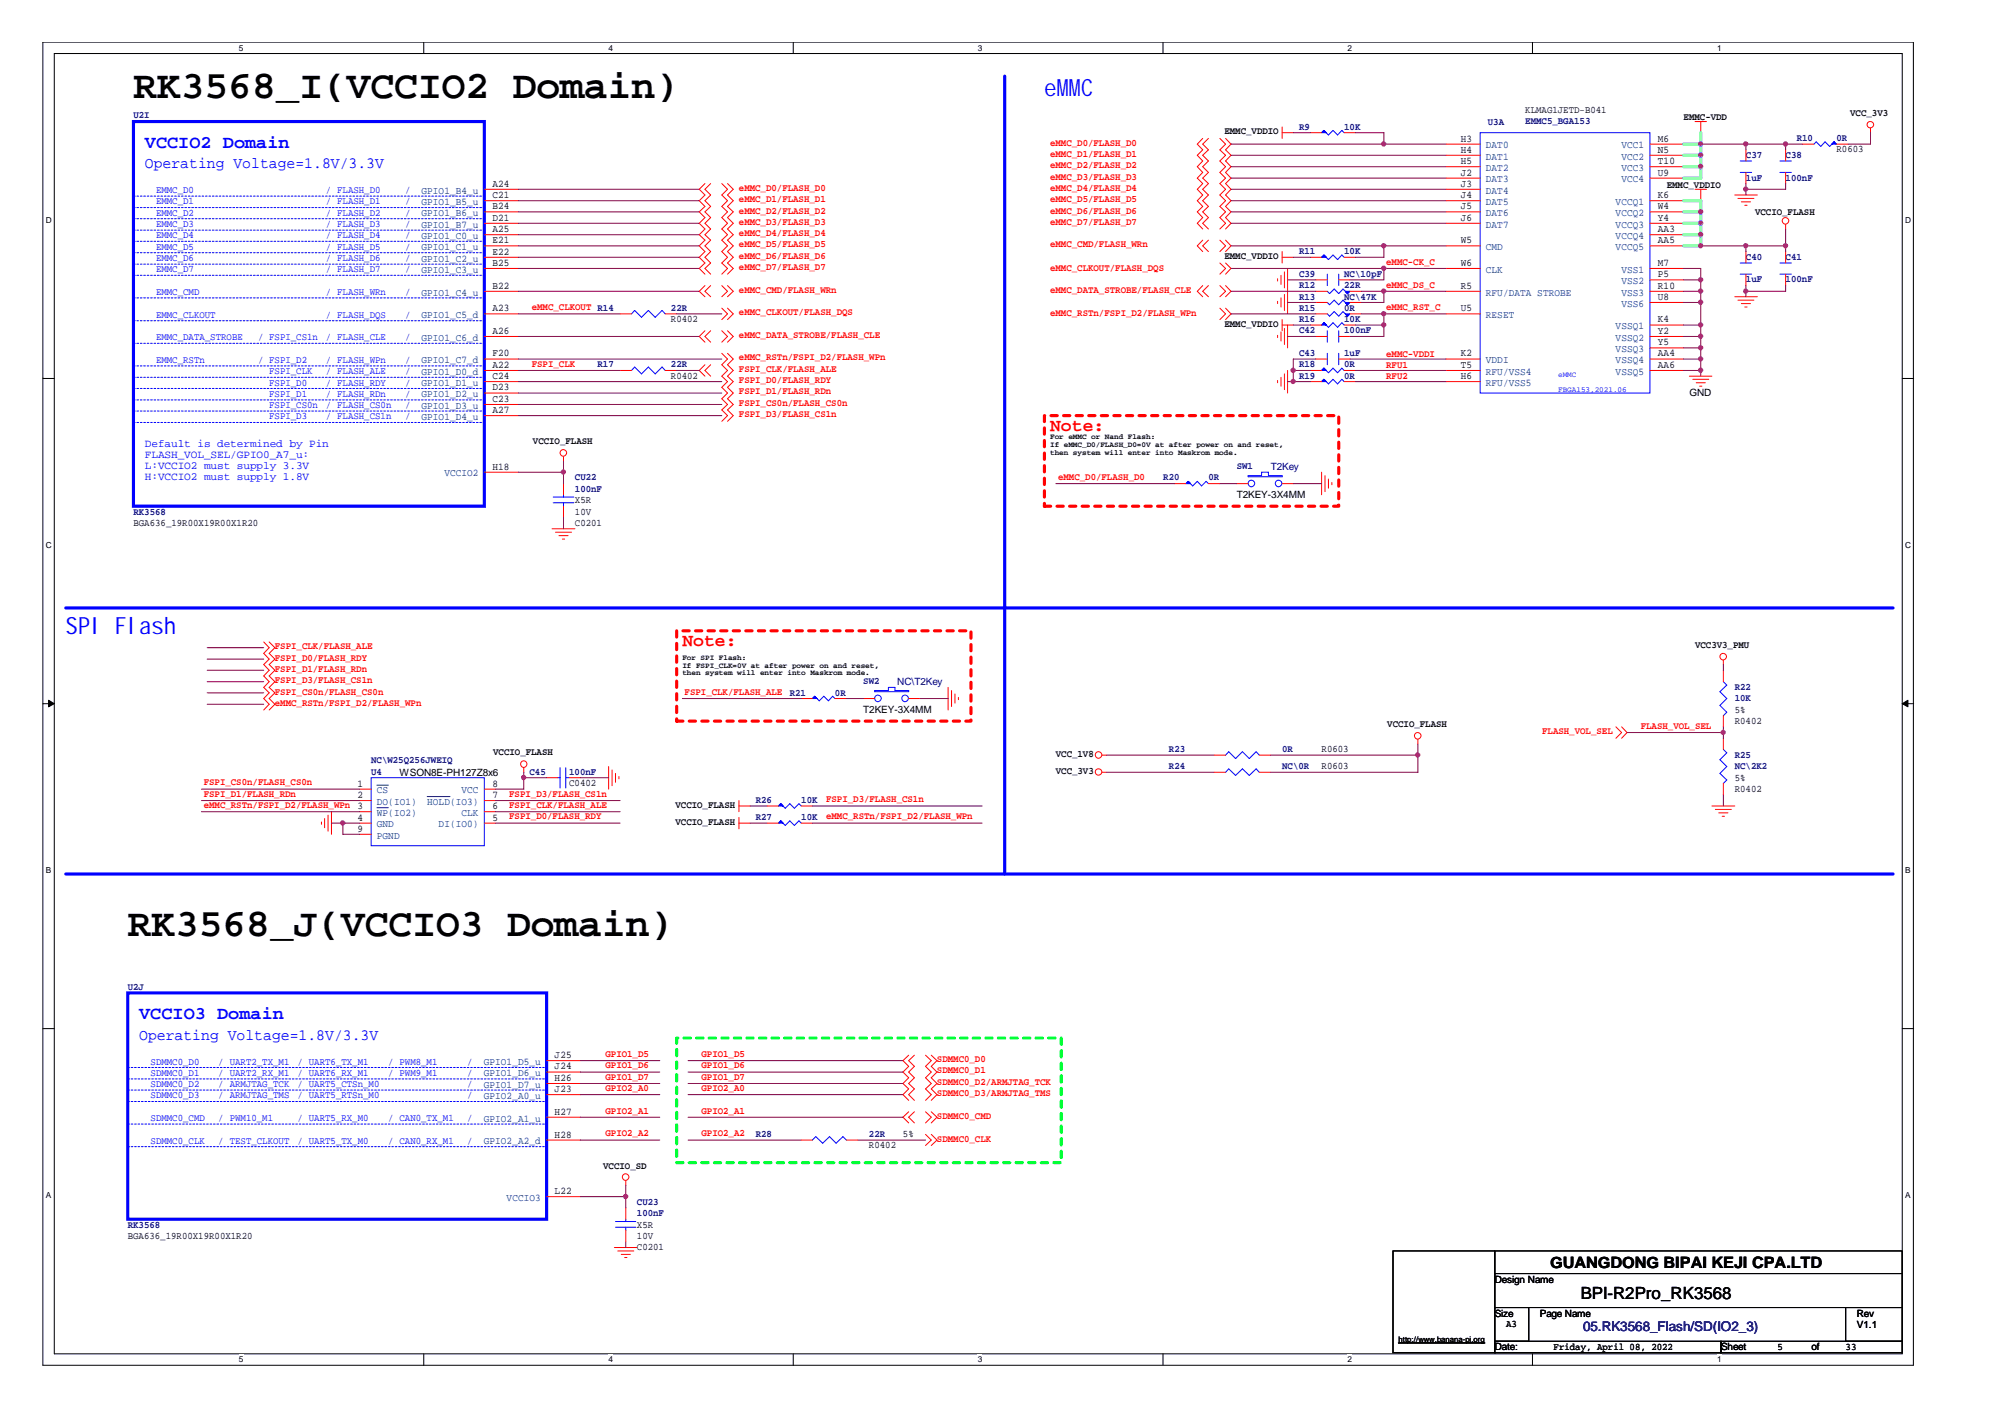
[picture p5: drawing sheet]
<svg xmlns="http://www.w3.org/2000/svg" width="297mm" height="210mm" viewBox="0 0 297 210" stroke-linecap="round" stroke-linejoin="round" font-family="sans-serif">
<path d="M6.3 6.2h277.2v196h-277.2zM8 7.9h273.8v192.6h-273.8z" fill="none" stroke="#000" stroke-width=".15"/>
<g fill="#fff">
<path d="M35.4 6.4h.6v1.4h-.6z"/>
<path d="M35.4 200.7h.6v1.4h-.6z"/>
</g>
<path d="M62.8 6.2v1.7M62.8 200.5v1.7" fill="none" stroke="#000" stroke-width=".15"/>
<g fill="#fff">
<path d="M90.1 6.4h.7v1.4h-.7z"/>
<path d="M90.1 200.7h.7v1.4h-.7z"/>
</g>
<path d="M117.5 6.2v1.7M117.5 200.5v1.7" fill="none" stroke="#000" stroke-width=".15"/>
<g fill="#fff">
<path d="M144.9 6.4h.6v1.4h-.6z"/>
<path d="M144.9 200.7h.6v1.4h-.6z"/>
</g>
<path d="M172.3 6.2v1.7M172.3 200.5v1.7" fill="none" stroke="#000" stroke-width=".15"/>
<g fill="#fff">
<path d="M199.6 6.4h.7v1.4h-.7z"/>
<path d="M199.6 200.7h.7v1.4h-.7z"/>
</g>
<path d="M227 6.2v1.7M227 200.5v1.7" fill="none" stroke="#000" stroke-width=".15"/>
<g fill="#fff">
<path d="M254.4 6.4h.6v1.4h-.6z"/>
<path d="M254.4 200.7h.6v1.4h-.6z"/>
<path d="M6.8 31.9h.8v1.4h-.8z"/>
<path d="M282.2 31.9h.9v1.4h-.9z"/>
<path d="M6.8 80.1h.8v1.4h-.8z"/>
<path d="M282.2 80.1h.9v1.4h-.9z"/>
</g>
<path d="M6.3 56.1h1.7M281.8 56.1h1.7" fill="none" stroke="#000" stroke-width=".15"/>
<g fill="#fff">
<path d="M6.8 128.2h.7v1.4h-.7z"/>
<path d="M282.2 128.2h.8v1.4h-.8z"/>
</g>
<path d="M6.3 104.2h1.7M281.8 104.2h1.7" fill="none" stroke="#000" stroke-width=".15"/>
<g fill="#000" stroke="#000" stroke-width=".15">
<path d="M7.2 103.7l.8 .5-.8 .5z" fill-rule="evenodd"/>
<path d="M281.8 104.2l.9-.5v1z" fill-rule="evenodd"/>
</g>
<g fill="#fff">
<path d="M6.8 176.4h.7v1.4h-.7z"/>
<path d="M282.2 176.4h.8v1.4h-.8z"/>
</g>
<path d="M6.3 152.4h1.7M281.8 152.4h1.7M206.4 185.3h15v15.1h-15zM221.4 185.3h60.4v3.4h-60.4zM221.4 188.7h60.4v5h-60.4zM221.4 193.7h5.1v5h-5.1zM221.4 198.7h33.6v1.7h-33.6zM255 198.7h26.8v1.7h-26.8zM273.4 193.7h8.4v5h-8.4z" fill="none" stroke="#000" stroke-width=".15"/>
<path d="M19.8 18h52v57h-52zM148.8 11.3v118.2M9.7 90.1h270.8M9.7 129.5h270.8M18.9 147.1h62.1v33.5h-62.1z" fill="none" stroke="#00f" stroke-width=".47"/>
<path d="M100.2 153.8h57v18.4h-57z" fill="none" stroke="#0f0" stroke-width=".47" stroke-dasharray=".9 .9"/>
<path d="M154.7 61.6h43.6v13.4h-43.6zM100.2 93.4h43.6v13.4h-43.6z" fill="none" stroke="#f00" stroke-width=".47" stroke-dasharray=".9 .9"/>
<g fill="none" stroke="#f00" stroke-width=".15">
<path d="M189.9 19.7h1.7M189.9 18.8v1.7M194.1 19.7h1.7M199.1 19.7h1.7M251.1 18h1.7M252 18v1.7M277.1 19v.7M71.8 28h5M71.8 38.1h5M71.8 29.7h5M71.8 31.4h5M71.8 33.1h5"/>
<path d="M71.8 34.8h5M71.8 36.4h5M71.8 39.8h5M104.4 27.2l-.8 .8 .8 .9-.8 .8 .8 .9-.8 .8 .8 .8-.8 .9 .8 .8-.8 .9 .8 .8-.8 .8 .8 .9-.8 .8 .8 .9-.8 .8 .8 .8M105.3 27.2l-.9 .8 .9 .9-.9 .8 .9 .9-.9 .8 .9 .8-.9 .9 .9 .8-.9 .9 .9 .8-.9 .8 .9 .9-.9 .8 .9 .9-.9 .8 .9 .8M106.9 27.2l.9 .8-.9 .9 .9 .8-.9 .9 .9 .8-.9 .8 .9 .9-.9 .8 .9 .9-.9 .8 .9 .8-.9 .9 .9 .8-.9 .9 .9 .8-.9 .8M107.8 27.2l.8 .8-.8 .9 .8 .8-.8 .9 .8 .8-.8 .8 .8 .9-.8 .8 .8 .9-.8 .8 .8 .8-.8 .9 .8 .8-.8 .9 .8 .8-.8 .8M178.2 20.5l-.8 .9 .8 .8-.8 .8 .8 .8-.8 .9 .8 .8-.8 .9 .8 .8-.8 .8 .8 .9-.8 .8 .8 .9-.8 .8 .8 .8-.8 .9 .8 .8M178.2 35.6l-.8 .8 .8 .9M179 20.5l-.8 .9 .8 .8-.8 .8 .8 .8-.8 .9 .8 .8-.8 .9 .8 .8-.8 .8 .8 .9-.8 .8 .8 .9-.8 .8 .8 .8-.8 .9 .8 .8M179 35.6l-.8 .8 .8 .9M180.7 20.5l.9 .9-.9 .8 .9 .8-.9 .8 .9 .9-.9 .8 .9 .9-.9 .8 .9 .8-.9 .9 .9 .8-.9 .9 .9 .8-.9 .8 .9 .9-.9 .8"/>
<path d="M180.7 35.6l.9 .8-.9 .9M180.7 39l.9 .8-.9 .8M181.6 20.5l.8 .9-.8 .8 .8 .8-.8 .8 .8 .9-.8 .8 .8 .9-.8 .8 .8 .8-.8 .9 .8 .8-.8 .9 .8 .8-.8 .8 .8 .9-.8 .8M181.6 35.6l.8 .8-.8 .9M181.6 39l.8 .8-.8 .8M189.9 37.3v1.7M189.9 38.1h1.7M190.8 39.8v6.7M194.1 38.1h1.7M199.1 38.1h1.7M214.2 28h5.1M214.2 21.4h5.1"/>
<path d="M214.2 29.7h5.1M214.2 31.4h5.1M214.2 33.1h5.1M214.2 36.4h5.1M214.2 39.8h5.1M214.2 23h5.1M214.2 24.7h5.1M214.2 26.4h5.1M244.4 21.4h5M244.4 29.7h5M244.4 31.4h5M244.4 33.1h5"/>
<path d="M244.4 34.8h5M244.4 36.4h5M244.4 39.8h5M244.4 23h5M244.4 24.7h5M244.4 26.4h5M251.1 28h1.7M252 28v1.7M257 28.9h3.3M257.5 29.4h2.3M258 29.9h1.3M258.5 30.4h.3"/>
<path d="M258.7 22.2v1.6M258.7 25.5v1.7M258.7 37.3v1.7M264.5 22.2v1.6M264.5 25.5v1.7M264.5 33.2v.7M264.5 37.3v1.7M267 21.4h1.7M272.1 21.4h1.7M71.8 56.5h5M71.8 46.5h5M71.8 49.8h5"/>
<path d="M71.8 54.9h5M71.8 43.2h5M71.8 53.2h5M71.8 58.2h5M71.8 59.9h5M91.9 46.5h1.7M91.9 54.9h1.7M98.6 46.5h1.6M98.6 54.9h1.6M104.4 42.3l-.8 .9 .8 .8M104.4 49l-.8 .8 .8 .9M104.4 54l-.8 .9 .8 .8"/>
<path d="M105.3 42.3l-.9 .9 .9 .8M105.3 49l-.9 .8 .9 .9M105.3 54l-.9 .9 .9 .8M106.9 42.3l.9 .9-.9 .8M106.9 45.6l.9 .9-.9 .8M106.9 52.3l.9 .9-.9 .8 .9 .9-.9 .8 .9 .8-.9 .9 .9 .8-.9 .9 .9 .8-.9 .8 .9 .9-.9 .8M106.9 49l.9 .8-.9 .9M107.8 42.3l.8 .9-.8 .8M107.8 45.6l.8 .9-.8 .8M107.8 52.3l.8 .9-.8 .8 .8 .9-.8 .8 .8 .8-.8 .9 .8 .8-.8 .9 .8 .8-.8 .8 .8 .9-.8 .8M107.8 49l.8 .8-.8 .9M178.2 42.3l-.8 .9 .8 .8"/>
<path d="M179 42.3l-.8 .9 .8 .8M180.7 42.3l.9 .9-.9 .8M180.7 45.6l.9 .9-.9 .8M181.6 42.3l.8 .9-.8 .8M181.6 45.6l.8 .9-.8 .8M189.3 41.3v.3M189.3 44.6v.4M189.3 49.7v.3M189.3 56.4v.3M189.8 40.8v1.3M189.8 44.1v1.4M189.8 49.2v1.3"/>
<path d="M189.8 55.9v1.3M189.9 47.3v1.7M189.9 48.1h1.7M190.3 40.3v2.3M190.3 43.6v2.4M190.3 48.7v2.3M190.3 55.4v2.3M190.8 48.1v3.4M190.8 54.9v3.3M194.1 48.1h1.7M194.1 56.5h1.7M194.1 54.9h1.7"/>
<path d="M194.9 44.8h1.7M194.9 46.5h1.7M194.9 41.5h1.7M194.9 49.8h1.7M194.9 43.2h1.7M194.9 53.2h1.7M198.3 41.5h1.7M198.3 49.8h1.7M198.3 53.2h1.7M199.1 48.1h1.7M199.1 56.5h1.7M199.1 54.9h1.7"/>
<path d="M200 44.8h1.7M200 46.5h1.7M200 43.2h1.7M214.2 56.5h5.1M214.2 46.5h5.1M214.2 54.9h5.1M214.2 43.2h5.1M214.2 53.2h5.1M244.4 48.1h5M244.4 44.8h5M244.4 41.5h5M244.4 49.8h5"/>
<path d="M244.4 54.9h5M244.4 43.2h5M244.4 53.2h5M244.4 51.5h5M250.3 55.7h3.3M250.8 56.2h2.4M251.3 56.7h1.3M251.8 57.2h.3M257 44h3.3M257.5 44.5h2.3M258 45h1.3M258.5 45.5h.3"/>
<path d="M258.7 40.6v1.7M264.5 40.6v1.7M71.8 61.6h5M71.8 69.9h5M81.8 78.3h3.4M82.3 78.8h2.4M82.8 79.3h1.4M83.3 79.9h.4M83.5 67.6v.7M83.5 71.6v1.7M83.5 75v1.7M174 71.6h1.7"/>
<path d="M179 71.6h1.7M183.2 71.6h1.7M189.9 71.6h1.7M195.8 69.9v3.4M196.3 70.5v2.3M196.8 71v1.3M197.3 71.5v.3M39.1 95.1l.8 .8-.8 .9 .8 .8-.8 .8 .8 .9-.8 .8 .8 .9-.8 .8 .8 .8-.8 .9 .8 .8-.8 .9M39.9 95.1l.8 .8-.8 .9 .8 .8-.8 .8 .8 .9-.8 .8 .8 .9-.8 .8 .8 .8-.8 .9 .8 .8-.8 .9M255.3 97.8v.6M255.3 99.3v1.7M53.3 116.9h1.7"/>
<path d="M53.3 118.6h1.7M71.8 116.9h1.6M71.8 118.6h1.6M77.6 113.7v.7M81 115.2h1.6M84.3 115.2h1.7M90.2 113.6v3.3M90.7 114.1v2.3M91.2 114.6v1.3M91.7 115v.4M109.5 119.4h1.6M109.5 118.6v1.6"/>
<path d="M113.7 119.4h1.6M118.7 119.4h1.7M118.7 103.5h1.7M123.7 103.5h1.7M127.9 103.5h1.7M134.6 103.5h1.7M140.5 101.8v3.4M141 102.3v2.4M141.5 102.8v1.4M142 103.3v.3M163.3 111.9h.7M163.3 114.4h.7"/>
<path d="M179.9 111.9h1.7M179.9 114.4h1.7M186.6 111.9h1.7M186.6 114.4h1.7M210.1 109.5v.7M239.4 107.7l.8 .8-.8 .9M240.2 107.7l.8 .8-.8 .9M253.6 119.4h3.4M254.1 119.9h2.4M255.3 106v1.7M255.3 109.4v1.6M255.3 116v1.7"/>
<path d="M47.6 121.8v.3M48.1 121.3v1.3M48.6 120.7v2.4M49.1 120.2v3.4M53.3 121.9h1.7M53.3 120.2h1.7M53.3 123.6h1.7M71.8 121.9h1.6M71.8 120.2h1.6M109.5 121.1v1.7M109.5 121.9h1.6M113.7 121.9h1.6"/>
<path d="M118.7 121.9h1.7M254.6 120.4h1.4M255.1 120.9h.4M81 157.1h5M81 158.8h5M134.6 156.3l-.8 .8 .8 .9-.8 .8 .8 .9-.8 .8 .8 .8-.8 .9 .8 .8M135.5 156.3l-.9 .8 .9 .9-.9 .8 .9 .9-.9 .8 .9 .8-.9 .9 .9 .8M137.1 156.3l.9 .8-.9 .9 .9 .8-.9 .9 .9 .8-.9 .8 .9 .9-.9 .8M138 156.3l.8 .8-.8 .9 .8 .8-.8 .9 .8 .8-.8 .8 .8 .9-.8 .8M81 168.9h5M81 160.5h5M81 162.2h5"/>
<path d="M81 165.5h5M81 177.3h5M92.7 174.9v.7M92.7 178.9v1.7M118.7 168.9h1.7M125.4 168.9h1.7M134.6 164.7l-.8 .8 .8 .8M135.5 164.7l-.9 .8 .9 .8M137.1 164.7l.9 .8-.9 .8M137.1 168l.9 .9-.9 .8M138 164.7l.8 .8-.8 .8M138 168l.8 .9-.8 .8"/>
<path d="M91 184.8h3.4M91.5 185.3h2.4M92 185.8h1.4M92.5 186.3h.4M92.7 182.3v1.7"/>
<circle cx="277.1" cy="18.5" r=".48"/>
<circle cx="264.5" cy="32.7" r=".49"/>
<circle cx="83.5" cy="67.1" r=".49"/>
<circle cx="255.3" cy="97.3" r=".49"/>
<circle cx="77.6" cy="113.2" r=".48"/>
<circle cx="162.7" cy="111.8" r=".49"/>
<circle cx="162.8" cy="114.4" r=".48"/>
<circle cx="210" cy="109" r=".49"/>
<circle cx="92.7" cy="174.4" r=".49"/>
</g>
<path d="M207.2 198.9h12.8" fill="none" stroke="#000" stroke-width=".18"/>
<g fill="none" stroke="#00f" stroke-width=".15">
<path d="M195.8 19.7l.3-.4 .7 .7 .7-.7 .7 .7 .6-.7 .3 .4M219.3 19.7h25.1v38.5h-25.1zM195.8 38.1l.3-.3 .7 .7 .7-.7 .7 .7 .6-.7 .3 .3M257.8 25.5h1.7M257.8 23.8h1.7M257.8 39h1.7M263.7 25.5h1.7M263.7 23.8h1.7M263.7 39h1.7M268.7 21.4l.4-.4 .6 .7 .7-.7 .7 .7 .6-.7 .4 .4M93.6 46.5l.4-.5 1 1 1.1-1 1 1 1-1 .5 .5M93.6 54.9l.4-.5 1 1 1.1-1 1 1 1-1 .5 .5"/>
<path d="M195.8 56.5l.3-.3 .7 .7 .7-.7 .7 .7 .6-.7 .3 .3M195.8 48.1l.3-.3 .7 .7 .7-.7 .7 .7 .6-.7 .3 .3M195.8 54.9l.3-.4 .7 .7 .7-.7 .7 .7 .6-.7 .3 .4M196.6 44.8l.4 .3 .7-.6 .6 .6 .7-.6 .6 .6 .4-.3M196.6 40.6v1.7M196.6 49v1.7M196.6 52.3v1.7M196.6 46.5l.4 .3 .7-.6 .6 .6 .7-.6 .6 .6 .4-.3M196.6 43.2l.4 .3 .7-.7 .6 .7 .7-.7 .6 .7 .4-.3M198.3 40.6v1.7M198.3 49v1.7M198.3 52.3v1.7"/>
<path d="M257.8 40.6h1.7M263.7 40.6h1.7M82 74.5h3M82 73.6h3M83.5 73.3v.3M83.5 74.5v.5M175.7 71.6l.3-.3 .7 .7 .7-.7 .6 .7 .7-.7 .3 .3M184.9 70.5h2v-.6h1v.6h2v.1h-5zM55 115.2h16.8v10.1h-16.8zM82.6 115.2h.4M83 113.7v3M83.8 115.2h.5"/>
<path d="M83.8 113.7v3M115.3 119.4l.4-.3 .6 .6 .7-.6 .7 .6 .7-.6 .3 .3M120.4 103.5l.3-.4 .7 .7 .6-.7 .7 .7 .7-.7 .3 .4M129.6 102.3h2v-.5h1v.5h2v.2h-5zM181.6 114.4l.4-.5 1 1 1.1-1 1 1 1-1 .5 .5M181.6 111.9l.4-.5 1 1 1.1-1 1 1 1-1 .5 .5M255.3 111l.5 .5-1 1 1 1.1-1 1 1 .9-.5 .5M255.3 101l.5 .5-1 1 1 1-1 1 1 1-.5 .5M115.3 121.9l.4-.3 .6 .7 .7-.7 .7 .7 .7-.7 .3 .3M120.4 168.9l.5-.5 1 .9 1-.9 1 .9 1-.9 .5 .5M91.2 181.8h3M91.2 180.9h3"/>
<path d="M92.7 180.6v.3M92.7 181.8v.5"/>
<circle cx="185.4" cy="71.6" r=".49"/>
<circle cx="189.4" cy="71.6" r=".49"/>
<circle cx="130.1" cy="103.5" r=".49"/>
<circle cx="134.1" cy="103.5" r=".49"/>
</g>
<g fill="#00f" stroke="#00f" stroke-width=".15">
<path d="M199.3 44.8h.7l-.4 .3z" fill-rule="evenodd"/>
<path d="M195.8 56.5l.3-.3 .4 .3-.4-.3 .4 .3z" fill-rule="evenodd"/>
<path d="M196.1 47.8l.4 .3h-.7l.3-.3 .4 .3z" fill-rule="evenodd"/>
<path d="M176 71.3l.4 .3h-.7l.3-.3 .4 .3z" fill-rule="evenodd"/>
<path d="M271.4 21.4l.3-.4 .4 .4h-.7l.3-.4z" fill-rule="evenodd"/>
<path d="M195.8 19.7l.3-.4 .4 .4-.4-.4 .4 .4z" fill-rule="evenodd"/>
<path d="M115.7 121.6l.3 .3h-.7l.4-.3 .3 .3z" fill-rule="evenodd"/>
<path d="M120.7 103.1l.3 .4h-.6l.3-.4 .3 .4z" fill-rule="evenodd"/>
<path d="M115.7 119.1l.3 .3h-.7l.4-.3 .3 .3z" fill-rule="evenodd"/>
<path d="M195.8 54.9l.3-.4 .4 .4-.4-.4 .4 .4z" fill-rule="evenodd"/>
<path d="M199.3 43.2h.7l-.4 .3z" fill-rule="evenodd"/>
<path d="M199.3 46.5h.7l-.4 .3z" fill-rule="evenodd"/>
<path d="M196.1 37.8l.4 .3h-.7l.3-.3 .4 .3z" fill-rule="evenodd"/>
</g>
<g fill="none" stroke="#00f" stroke-width=".15" stroke-dasharray=".3 .3">
<path d="M19.8 34.1h52M19.8 37.4h52M19.8 30.7h52M19.8 29.1h52M19.8 35.7h52M19.8 39.1h52M19.8 32.4h52M19.8 55.9h52M19.8 59.2h52M19.8 57.5h52M19.8 40.8h52M19.8 47.5h52"/>
<path d="M19.8 54.2h52M19.8 44.1h52M19.8 50.9h52M19.8 60.9h52M19.8 62.6h52M18.9 159.8h62.1M18.9 158.1h62.1M18.9 169.9h62.1M18.9 163.2h62.1M18.9 161.5h62.1M18.9 166.5h62.1"/>
</g>
<path d="M55.8 116.3h1.7M55.8 119.6h1.7M63.3 118h3.4" fill="none" stroke="#004080" stroke-width=".15"/>
<g fill="none" stroke="#800040" stroke-width=".15">
<path d="M191.6 19.7h2.5M200.8 19.7h4.2v1.7M277.1 19.7v1.7h-3.3M76.8 39.8h26.8M76.8 38.1h26.8M76.8 36.4h26.8M76.8 34.8h26.8M76.8 33.1h26.8M76.8 31.4h26.8M76.8 29.7h26.8M76.8 28h26.8M182.4 39.8h31.8"/>
<path d="M182.4 36.4h31.8M182.4 33.1h31.8M182.4 31.4h31.8M182.4 29.7h31.8M182.4 28h31.8M182.4 21.4h31.8M182.4 23h31.8M182.4 24.7h31.8M182.4 26.4h31.8M191.6 38.1h2.5M205 36.4v1.7h-4.2M205 39.8v1.7h-5"/>
<path d="M249.4 39.8h2.6v15.9M252 36.4h12.5M252 21.4h15M258.7 21.4v.8M258.7 27.2v1.7M258.7 36.4v.9M264.5 27.2v.8h-5.8M264.5 21.4v.8M264.5 33.9v3.4M76.8 58.2h30.1M76.8 56.5h30.1M76.8 54.9h15.1"/>
<path d="M76.8 53.2h30.1M76.8 46.5h15.1M76.8 49.8h26.8M76.8 59.9h30.1M76.8 43.2h26.8M100.2 54.9h3.4M100.2 46.5h6.7M182.4 46.5h12.5M182.4 43.2h12.5M190.8 56.5h3.3M190.8 49.8h4.1M190.8 41.5h4.1"/>
<path d="M190.8 44.8h4.1M191.6 54.9h2.5M191.6 48.1h2.5M194.9 53.2h-3.3v3.3M200 53.2h14.2M200.8 56.5h13.4M200.8 54.9h13.4M200.8 48.1h4.2M201.7 46.5h12.5M201.7 43.2h12.5M205 46.5v3.3h-5M205 43.2v1.6h-3.3"/>
<path d="M249.4 54.9h2.6M249.4 53.2h2.6M249.4 49.8h2.6M249.4 43.2h2.6M249.4 41.5h2.6M249.4 44.8h2.6M249.4 48.1h2.6M249.4 51.5h2.6M258.7 42.3v1.7M264.5 42.3v.9h-5.8M76.8 69.9h6.7M76.8 61.6h30.1"/>
<path d="M83.5 68.3v3.3M83.5 76.7v1.6M156.4 71.6h17.6M180.7 71.6h2.5M191.6 71.6h4.2M30.7 95.9h8.4M30.7 97.6h8.4M30.7 99.3h8.4M255.3 98.4v.9M29.8 116.9h23.5M29.8 118.6h23.5M30.7 101h8.4"/>
<path d="M30.7 102.6h8.4M30.7 104.3h8.4M73.4 118.6h18.5M77.6 114.4v2.5h-4.2M77.6 115.2h3.4M86 115.2h4.2M101.1 103.5h17.6M111.1 119.4h2.6M120.4 119.4h25.1M125.4 103.5h2.5M136.3 103.5h4.2M164 111.9h15.9"/>
<path d="M164 114.4h15.9M188.3 111.9h21.8M210.1 110.2v4.2h-21.8M241 108.5h14.3M255.3 107.7v1.7M255.3 117.7v1.7M29.8 120.2h23.5M49.1 121.9h4.2M50.8 121.9v1.7h2.5M73.4 120.2h18.5M73.4 121.9h18.5M111.1 121.9h2.6"/>
<path d="M120.4 121.9h25.1M86 157.1h11.7M86 158.8h11.7M101.9 157.1h31.9M101.9 158.8h31.9M86 177.3h6.7M86 160.5h11.7M86 162.2h11.7M86 168.9h11.7M86 165.5h11.7M92.7 175.6v3.3M101.9 160.5h31.9"/>
<path d="M101.9 162.2h31.9M101.9 168.9h16.8M101.9 165.5h31.9M127.1 168.9h10M92.7 184v.8"/>
</g>
<g fill="#f0f" stroke="#f0f" stroke-width=".15">
<circle cx="83.5" cy="69.9" r=".32"/>
<circle cx="92.7" cy="177.2" r=".32"/>
<circle cx="205" cy="21.3" r=".32"/>
<circle cx="251.9" cy="21.3" r=".32"/>
<circle cx="258.6" cy="21.3" r=".32"/>
<circle cx="264.5" cy="21.3" r=".32"/>
<circle cx="251.9" cy="23" r=".32"/>
<circle cx="251.9" cy="24.7" r=".32"/>
<circle cx="258.6" cy="28" r=".32"/>
<circle cx="251.9" cy="33" r=".32"/>
<circle cx="251.9" cy="31.4" r=".32"/>
<circle cx="251.9" cy="34.7" r=".32"/>
<circle cx="205" cy="36.4" r=".32"/>
<circle cx="251.9" cy="36.4" r=".32"/>
<circle cx="258.6" cy="36.4" r=".32"/>
<circle cx="264.5" cy="36.4" r=".32"/>
<circle cx="205" cy="39.7" r=".32"/>
<circle cx="251.9" cy="41.4" r=".32"/>
<circle cx="205" cy="43.1" r=".32"/>
<circle cx="251.9" cy="43.1" r=".32"/>
<circle cx="258.6" cy="43.1" r=".32"/>
<circle cx="251.9" cy="44.8" r=".32"/>
<circle cx="205" cy="48.1" r=".32"/>
<circle cx="205" cy="46.5" r=".32"/>
<circle cx="251.9" cy="48.1" r=".32"/>
<circle cx="251.9" cy="49.8" r=".32"/>
<circle cx="251.9" cy="51.5" r=".32"/>
<circle cx="251.9" cy="53.2" r=".32"/>
<circle cx="191.6" cy="54.9" r=".32"/>
<circle cx="251.9" cy="54.9" r=".32"/>
<circle cx="191.6" cy="56.5" r=".32"/>
<circle cx="77.6" cy="115.2" r=".32"/>
<circle cx="50.8" cy="121.9" r=".32"/>
<circle cx="255.3" cy="108.5" r=".32"/>
<circle cx="210" cy="111.8" r=".32"/>
</g>
<path d="M252 19.7v6.7h-2.6M249.4 29.7h2.6v6.7h-2.6M249.4 21.4h2.6M249.4 23h2.6M249.4 24.7h2.6M249.4 31.4h2.6M249.4 33.1h2.6M249.4 34.8h2.6" fill="none" stroke="#0ff" stroke-width=".47"/>
<g font-size="5.8">
<text x="19.8" y="14.6">RK3568_I(VCCIO2 Domain)</text>
<text x="18.9" y="138.6">RK3568_J(VCCIO3 Domain)</text>
</g>
<g font-size="3.5" fill="#00f">
<text x="154.7" y="14.3">eMMC</text>
<text x="9.7" y="93.9">SPI Flash</text>
</g>
<g font-size="2.7" fill="#00f">
<text x="21.5" y="21.9">VCCIO2 Domain</text>
<text x="20.6" y="151">VCCIO3 Domain</text>
</g>
<g font-size="2.7" fill="#f00">
<text x="155.6" y="63.8">Note:</text>
<text x="101.1" y="95.7">Note:</text>
</g>
<text font-size="2.5" x="234.2" y="192.4">BPI-R2Pro_RK3568</text>
<g font-size="2.3" fill="#00f">
<text x="21.5" y="24.9">Operating Voltage=1.8V/3.3V</text>
<text x="20.6" y="154">Operating Voltage=1.8V/3.3V</text>
</g>
<text font-size="2.3" x="229.7" y="187.8">GUANGDONG BIPAI KEJI CPA.LTD</text>
<text font-size="2" fill="#000080" x="234.5" y="197.2">05.RK3568_Flash/SD(IO2_3)</text>
<g font-size="1.7" fill="#00f">
<text x="21.5" y="66.2">Default is determined by Pin</text>
<text x="21.5" y="67.9">FLASH_VOL_SEL/GPIO0_A7_u:</text>
<text x="21.5" y="69.5">L:VCCIO2 must supply 3.3V</text>
<text x="21.5" y="71.2">H:VCCIO2 must supply 1.8V</text>
</g>
<g font-size="1.5" fill="#000080">
<text x="19.8" y="17.5">U2I</text>
<text x="192.4" y="19.2">R9</text>
<text x="199.1" y="19.2">10K</text>
<text x="220.4" y="18.6">U3A</text>
<text x="226" y="18.4">EMMC5_BGA153</text>
<text x="258.7" y="23.4">C37</text>
<text x="264.5" y="23.4">C38</text>
<text x="266.2" y="20.9">R10</text>
<text x="272.1" y="20.9">0R</text>
<text x="258.7" y="26.8">1uF</text>
<text x="264.5" y="26.8">100nF</text>
<text x="192.4" y="41">C39</text>
<text x="192.4" y="37.6">R11</text>
<text x="199.1" y="41">NC\10pF</text>
<text x="199.1" y="37.6">10K</text>
<text x="258.7" y="38.5">C40</text>
<text x="258.7" y="41.8">1uF</text>
<text x="264.5" y="38.5">C41</text>
<text x="264.5" y="41.8">100nF</text>
<text x="99.4" y="46">22R</text>
<text x="192.4" y="44.4">R13</text>
<text x="192.4" y="47.7">R16</text>
<text x="192.4" y="42.7">R12</text>
<text x="192.4" y="46">R15</text>
<text x="199.1" y="44.4">NC\47K</text>
<text x="199.1" y="47.7">10K</text>
<text x="199.1" y="42.7">22R</text>
<text x="199.1" y="46">0R</text>
<text x="192.4" y="49.4">C42</text>
<text x="192.4" y="52.8">C43</text>
<text x="199.1" y="49.4">100nF</text>
<text x="199.1" y="52.8">1uF</text>
<text x="88.5" y="54.4">R17</text>
<text x="99.4" y="54.4">22R</text>
<text x="192.4" y="56.1">R19</text>
<text x="192.4" y="54.4">R18</text>
<text x="199.1" y="56.1">0R</text>
<text x="199.1" y="54.4">0R</text>
<text x="85.2" y="71.2">CU22</text>
<text x="172.3" y="71.2">R20</text>
<text x="179" y="71.2">0R</text>
<text x="183.2" y="69.5">SW1</text>
<text x="188.3" y="69.7">T2Key</text>
<text x="19.8" y="76.2">RK3568</text>
<text x="85.2" y="72.9">100nF</text>
<text x="127.9" y="101.4">SW2</text>
<text x="132.9" y="101.5">NC\T2Key</text>
<text x="117" y="103.1">R21</text>
<text x="123.7" y="103.1">0R</text>
<text x="257" y="102.2">R22</text>
<text x="257" y="103.9">10K</text>
<text x="55" y="113.1">NC\W25Q256JWEIQ</text>
<text x="173.2" y="113.9">R24</text>
<text x="173.2" y="111.4">R23</text>
<text x="189.9" y="113.9">NC\0R</text>
<text x="189.9" y="111.4">0R</text>
<text x="257" y="112.2">R25</text>
<text x="257" y="113.9">NC\2K2</text>
<text x="55" y="114.8">U4</text>
<text x="78.4" y="114.8">C45</text>
<text x="84.3" y="114.8">100nF</text>
<text x="112" y="119">R26</text>
<text x="118.7" y="119">10K</text>
<text x="112" y="121.5">R27</text>
<text x="118.7" y="121.5">10K</text>
<text x="18.9" y="146.6">U2J</text>
<text x="112" y="168.4">R28</text>
<text x="128.7" y="168.4">22R</text>
<text x="94.4" y="178.5">CU23</text>
<text x="18.9" y="181.8">RK3568</text>
<text x="94.4" y="180.1">100nF</text>
</g>
<g font-size="1.5">
<text x="226" y="16.7">KLMAG1JETD-B041</text>
<text x="249.4" y="17.7">EMMC-VDD</text>
<text x="274.1" y="17.2">VCC_3V3</text>
<text x="181.4" y="19.9">EMMC_VDDIO</text>
<text x="216.4" y="21">H3</text>
<text x="216.4" y="22.6">H4</text>
<text x="245.6" y="21">M6</text>
<text x="245.6" y="22.6">N5</text>
<text x="272.1" y="22.6">R0603</text>
<text x="72.9" y="27.7">A24</text>
<text x="72.9" y="29.4">C21</text>
<text x="216.4" y="24.3">H5</text>
<text x="216.4" y="26">J2</text>
<text x="216.4" y="27.7">J3</text>
<text x="216.4" y="29.4">J4</text>
<text x="245.6" y="29.4">K6</text>
<text x="245.6" y="24.3">T10</text>
<text x="245.6" y="26">U9</text>
<text x="246.9" y="27.8">EMMC_VDDIO</text>
<text x="72.9" y="31">B24</text>
<text x="72.9" y="32.7">D21</text>
<text x="72.9" y="34.4">A25</text>
<text x="216.4" y="31">J5</text>
<text x="216.4" y="32.7">J6</text>
<text x="245.6" y="31">W4</text>
<text x="245.6" y="32.7">Y4</text>
<text x="245.6" y="34.4">AA3</text>
<text x="260" y="31.8">VCCIO_FLASH</text>
<text x="72.9" y="36">E21</text>
<text x="72.9" y="37.7">E22</text>
<text x="72.9" y="39.4">B25</text>
<text x="181.4" y="38.3">EMMC_VDDIO</text>
<text x="216.4" y="36">W5</text>
<text x="216.4" y="39.4">W6</text>
<text x="245.6" y="39.4">M7</text>
<text x="245.6" y="41.1">P5</text>
<text x="245.6" y="36">AA5</text>
<text x="72.9" y="42.8">B22</text>
<text x="72.9" y="46.1">A23</text>
<text x="99.4" y="47.7">R0402</text>
<text x="216.4" y="42.8">R5</text>
<text x="216.4" y="46.1">U5</text>
<text x="245.6" y="47.8">K4</text>
<text x="245.6" y="42.8">R10</text>
<text x="245.6" y="44.4">U8</text>
<text x="72.9" y="49.5">A26</text>
<text x="72.9" y="52.8">F20</text>
<text x="181.4" y="48.4">EMMC_VDDIO</text>
<text x="216.4" y="52.8">K2</text>
<text x="245.6" y="49.5">Y2</text>
<text x="245.6" y="51.2">Y5</text>
<text x="245.6" y="52.8">AA4</text>
<text x="72.9" y="54.5">A22</text>
<text x="72.9" y="56.1">C24</text>
<text x="72.9" y="57.8">D23</text>
<text x="72.9" y="59.5">C23</text>
<text x="99.4" y="56.1">R0402</text>
<text x="216.4" y="56.1">H6</text>
<text x="216.4" y="54.5">T5</text>
<text x="245.6" y="54.5">AA6</text>
<text x="250.3" y="58.7">GND</text>
<text x="72.9" y="61.2">A27</text>
<text x="79" y="65.8">VCCIO_FLASH</text>
<text x="72.9" y="69.6">H18</text>
<text x="19.8" y="77.9">BGA636_19R00X19R00X1R20</text>
<text x="85.2" y="77.9">C0201</text>
<text x="85.2" y="74.5">X5R</text>
<text x="85.2" y="76.2">10V</text>
<text x="183.2" y="73.8">T2KEY-3X4MM</text>
<text x="251.1" y="96">VCC3V3_PMU</text>
<text x="127.9" y="105.7">T2KEY-3X4MM</text>
<text x="205.5" y="107.7">VCCIO_FLASH</text>
<text x="257" y="107.2">R0402</text>
<text x="257" y="105.6">5%</text>
<text x="73.1" y="111.9">VCCIO_FLASH</text>
<text x="156.4" y="112.1">VCC_1V8</text>
<text x="195.8" y="113.9">R0603</text>
<text x="195.8" y="111.4">R0603</text>
<text x="53" y="116.5">1</text>
<text x="53" y="118.2">2</text>
<text x="59.2" y="114.9">WSON8E-PH127Z8x6</text>
<text x="72.9" y="119.9">6</text>
<text x="72.9" y="118.2">7</text>
<text x="72.9" y="116.5">8</text>
<text x="84.3" y="116.4">C0402</text>
<text x="100.1" y="119.6">VCCIO_FLASH</text>
<text x="156.4" y="114.6">VCC_3V3</text>
<text x="257" y="117.3">R0402</text>
<text x="257" y="115.6">5%</text>
<text x="53" y="121.6">4</text>
<text x="53" y="123.2">9</text>
<text x="72.9" y="121.6">5</text>
<text x="100.1" y="122.1">VCCIO_FLASH</text>
<text x="82.2" y="156.7">J25</text>
<text x="82.2" y="158.4">J24</text>
<text x="82.2" y="160.1">H26</text>
<text x="82.2" y="161.8">J23</text>
<text x="82.2" y="165.1">H27</text>
<text x="82.2" y="168.5">H28</text>
<text x="89.4" y="173.1">VCCIO_SD</text>
<text x="128.7" y="170.1">R0402</text>
<text x="133.8" y="168.4">5%</text>
<text x="82.2" y="176.9">L22</text>
<text x="18.9" y="183.5">BGA636_19R00X19R00X1R20</text>
<text x="94.4" y="185.2">C0201</text>
<text x="94.4" y="181.8">X5R</text>
<text x="94.4" y="183.5">10V</text>
<text x="221.4" y="190">Design Name</text>
<text x="221.4" y="195">Size</text>
<text x="223.1" y="196.6">A3</text>
<text x="228.1" y="195">Page Name</text>
<text x="275.1" y="195">Rev</text>
<text x="275.1" y="196.7">V1.1</text>
<text x="221.4" y="200">Date:</text>
<text x="230.2" y="199.9">Friday, April 08, 2022</text>
<text x="255" y="200">Sheet</text>
<text x="263.4" y="199.9">5</text>
<text x="268.4" y="200">of</text>
<text x="273.4" y="199.9">33</text>
</g>
<g font-size="1.5" fill="#f00">
<text x="155.6" y="21.6">eMMC_D0/FLASH_D0</text>
<text x="155.6" y="23.3">eMMC_D1/FLASH_D1</text>
<text x="109.5" y="28.3">eMMC_D0/FLASH_D0</text>
<text x="109.5" y="29.9">eMMC_D1/FLASH_D1</text>
<text x="155.6" y="24.9">eMMC_D2/FLASH_D2</text>
<text x="155.6" y="26.6">eMMC_D3/FLASH_D3</text>
<text x="155.6" y="28.3">eMMC_D4/FLASH_D4</text>
<text x="155.6" y="29.9">eMMC_D5/FLASH_D5</text>
<text x="109.5" y="31.6">eMMC_D2/FLASH_D2</text>
<text x="109.5" y="33.3">eMMC_D3/FLASH_D3</text>
<text x="109.5" y="35">eMMC_D4/FLASH_D4</text>
<text x="155.6" y="31.6">eMMC_D6/FLASH_D6</text>
<text x="155.6" y="33.3">eMMC_D7/FLASH_D7</text>
<text x="109.5" y="36.6">eMMC_D5/FLASH_D5</text>
<text x="109.5" y="38.3">eMMC_D6/FLASH_D6</text>
<text x="109.5" y="40">eMMC_D7/FLASH_D7</text>
<text x="155.6" y="36.6">eMMC_CMD/FLASH_WRn</text>
<text x="155.6" y="40.2">eMMC_CLKOUT/FLASH_DQS</text>
<text x="205.4" y="39.2">eMMC-CK_C</text>
<text x="78.8" y="45.9">eMMC_CLKOUT R14</text>
<text x="109.5" y="43.4">eMMC_CMD/FLASH_WRn</text>
<text x="109.5" y="46.7">eMMC_CLKOUT/FLASH_DQS</text>
<text x="155.6" y="43.4">eMMC_DATA_STROBE/FLASH_CLE</text>
<text x="155.6" y="46.9">eMMC_RSTn/FSPI_D2/FLASH_WPn</text>
<text x="205.4" y="42.6">eMMC_DS_C</text>
<text x="205.4" y="45.9">eMMC_RST_C</text>
<text x="109.5" y="53.4">eMMC_RSTn/FSPI_D2/FLASH_WPn</text>
<text x="109.5" y="50.1">eMMC_DATA_STROBE/FLASH_CLE</text>
<text x="205.4" y="52.8">eMMC-VDDI</text>
<text x="78.8" y="54.3">FSPI_CLK</text>
<text x="109.5" y="58.4">FSPI_D1/FLASH_RDn</text>
<text x="109.5" y="56.8">FSPI_D0/FLASH_RDY</text>
<text x="109.5" y="55.1">FSPI_CLK/FLASH_ALE</text>
<text x="205.4" y="54.5">RFU1</text>
<text x="205.4" y="56.2">RFU2</text>
<text x="109.5" y="61.8">FSPI_D3/FLASH_CS1n</text>
<text x="109.5" y="60.1">FSPI_CS0n/FLASH_CS0n</text>
<text x="156.8" y="71.1">eMMC_D0/FLASH_D0</text>
<text x="40.7" y="96.2">FSPI_CLK/FLASH_ALE</text>
<text x="40.7" y="97.8">FSPI_D0/FLASH_RDY</text>
<text x="40.7" y="99.5">FSPI_D1/FLASH_RDn</text>
<text x="40.7" y="101.2">FSPI_D3/FLASH_CS1n</text>
<text x="40.7" y="102.9">FSPI_CS0n/FLASH_CS0n</text>
<text x="40.7" y="104.5">eMMC_RSTn/FSPI_D2/FLASH_WPn</text>
<text x="101.4" y="102.9">FSPI_CLK/FLASH_ALE</text>
<text x="243.1" y="108">FLASH_VOL_SEL</text>
<text x="228.5" y="108.7">FLASH_VOL_SEL</text>
<text x="30.2" y="116.3">FSPI_CS0n/FLASH_CS0n</text>
<text x="30.2" y="118">FSPI_D1/FLASH_RDn</text>
<text x="30.2" y="119.7">eMMC_RSTn/FSPI_D2/FLASH_WPn 3</text>
<text x="75.4" y="118">FSPI_D3/FLASH_CS1n</text>
<text x="75.4" y="119.7">FSPI_CLK/FLASH_ALE</text>
<text x="122.4" y="118.8">FSPI_D3/FLASH_CS1n</text>
<text x="75.4" y="121.4">FSPI_D0/FLASH_RDY</text>
<text x="122.4" y="121.4">eMMC_RSTn/FSPI_D2/FLASH_WPn</text>
<text x="89.7" y="156.6">GPIO1_D5</text>
<text x="89.7" y="158.3">GPIO1_D6</text>
<text x="89.7" y="159.9">GPIO1_D7</text>
<text x="89.7" y="161.6">GPIO2_A0</text>
<text x="103.9" y="156.6">GPIO1_D5</text>
<text x="103.9" y="158.3">GPIO1_D6</text>
<text x="103.9" y="159.9">GPIO1_D7</text>
<text x="103.9" y="161.6">GPIO2_A0</text>
<text x="138.8" y="157.4">SDMMC0_D0</text>
<text x="138.8" y="159">SDMMC0_D1</text>
<text x="138.8" y="160.7">SDMMC0_D2/ARMJTAG_TCK</text>
<text x="89.7" y="164.9">GPIO2_A1</text>
<text x="103.9" y="164.9">GPIO2_A1</text>
<text x="138.8" y="165.7">SDMMC0_CMD</text>
<text x="138.8" y="162.4">SDMMC0_D3/ARMJTAG_TMS</text>
<text x="89.7" y="168.3">GPIO2_A2</text>
<text x="103.9" y="168.3">GPIO2_A2</text>
<text x="138.8" y="169.1">SDMMC0_CLK</text>
</g>
<g font-size="1.5" fill="#004080">
<text x="220.1" y="22">DAT0</text>
<text x="220.1" y="23.6">DAT1</text>
<text x="240.2" y="22">VCC1</text>
<text x="240.2" y="23.6">VCC2</text>
<text x="62.4" y="28.7">GPIO1_B4_u</text>
<text x="220.1" y="25.3">DAT2</text>
<text x="220.1" y="27">DAT3</text>
<text x="220.1" y="28.7">DAT4</text>
<text x="240.2" y="25.3">VCC3</text>
<text x="240.2" y="27">VCC4</text>
<text x="62.4" y="30.4">GPIO1_B5_u</text>
<text x="62.4" y="32">GPIO1_B6_u</text>
<text x="62.4" y="33.7">GPIO1_B7_u</text>
<text x="62.4" y="35.4">GPIO1_C0_u</text>
<text x="220.1" y="30.4">DAT5</text>
<text x="220.1" y="32">DAT6</text>
<text x="220.1" y="33.7">DAT7</text>
<text x="239.4" y="30.4">VCCQ1</text>
<text x="239.4" y="32">VCCQ2</text>
<text x="239.4" y="33.7">VCCQ3</text>
<text x="239.4" y="35.4">VCCQ4</text>
<text x="62.4" y="37.1">GPIO1_C1_u</text>
<text x="62.4" y="38.7">GPIO1_C2_u</text>
<text x="62.4" y="40.4">GPIO1_C3_u</text>
<text x="220.1" y="37.1">CMD</text>
<text x="220.1" y="40.4">CLK</text>
<text x="239.4" y="37.1">VCCQ5</text>
<text x="240.2" y="40.4">VSS1</text>
<text x="62.4" y="43.8">GPIO1_C4_u</text>
<text x="62.4" y="47.1">GPIO1_C5_d</text>
<text x="220.1" y="43.8">RFU/DATA STROBE</text>
<text x="220.1" y="47.1">RESET</text>
<text x="240.2" y="42.1">VSS2</text>
<text x="240.2" y="43.8">VSS3</text>
<text x="240.2" y="45.4">VSS6</text>
<text x="62.4" y="50.5">GPIO1_C6_d</text>
<text x="62.4" y="53.8">GPIO1_C7_d</text>
<text x="220.1" y="53.8">VDDI</text>
<text x="239.4" y="48.8">VSSQ1</text>
<text x="239.4" y="50.5">VSSQ2</text>
<text x="239.4" y="52.2">VSSQ3</text>
<text x="239.4" y="53.8">VSSQ4</text>
<text x="62.4" y="55.5">GPIO1_D0_d</text>
<text x="62.4" y="57.2">GPIO1_D1_u</text>
<text x="62.4" y="58.9">GPIO1_D2_u</text>
<text x="220.1" y="57.2">RFU/VSS5</text>
<text x="220.1" y="55.5">RFU/VSS4</text>
<text x="239.4" y="55.5">VSSQ5</text>
<text x="62.4" y="60.6">GPIO1_D3_u</text>
<text x="62.4" y="62.2">GPIO1_D4_u</text>
<text x="65.8" y="70.6">VCCIO2</text>
<text x="55.8" y="117.5">CS</text>
<text x="55.8" y="119.2">DO(IO1)</text>
<text x="63.3" y="119.2">HOLD(IO3)</text>
<text x="68.4" y="117.5">VCC</text>
<text x="55.8" y="120.9">WP(IO2)</text>
<text x="55.8" y="122.6">GND</text>
<text x="55.8" y="124.2">PGND</text>
<text x="65" y="122.6">DI(IO0)</text>
<text x="68.4" y="120.9">CLK</text>
<text x="71.7" y="157.7">GPIO1_D5_u</text>
<text x="71.7" y="159.4">GPIO1_D6_u</text>
<text x="71.7" y="161.1">GPIO1_D7_u</text>
<text x="71.7" y="162.8">GPIO2_A0_u</text>
<text x="71.7" y="166.1">GPIO2_A1_u</text>
<text x="71.7" y="169.5">GPIO2_A2_d</text>
<text x="75.1" y="177.9">VCCIO3</text>
</g>
<g font-size="1.5" fill="#00f">
<text x="23.1" y="28.6">EMMC_D0</text>
<text x="48.3" y="28.6">/ FLASH_D0</text>
<text x="60" y="28.6">/</text>
<text x="23.1" y="30.3">EMMC_D1</text>
<text x="23.1" y="33.6">EMMC_D3</text>
<text x="23.1" y="32">EMMC_D2</text>
<text x="23.1" y="35.3">EMMC_D4</text>
<text x="48.3" y="30.3">/ FLASH_D1</text>
<text x="48.3" y="33.6">/ FLASH_D3</text>
<text x="48.3" y="32">/ FLASH_D2</text>
<text x="48.3" y="35.3">/ FLASH_D4</text>
<text x="60" y="32">/</text>
<text x="60" y="30.3">/</text>
<text x="60" y="33.6">/</text>
<text x="60" y="35.3">/</text>
<text x="23.1" y="37">EMMC_D5</text>
<text x="23.1" y="38.7">EMMC_D6</text>
<text x="23.1" y="40.4">EMMC_D7</text>
<text x="48.3" y="40.4">/ FLASH_D7</text>
<text x="48.3" y="38.7">/ FLASH_D6</text>
<text x="48.3" y="37">/ FLASH_D5</text>
<text x="60" y="37">/</text>
<text x="60" y="38.7">/</text>
<text x="60" y="40.4">/</text>
<text x="23.1" y="47">EMMC_CLKOUT</text>
<text x="23.1" y="43.7">EMMC_CMD</text>
<text x="48.3" y="43.7">/ FLASH_WRn</text>
<text x="48.3" y="47">/ FLASH_DQS</text>
<text x="60" y="47">/</text>
<text x="60" y="43.7">/</text>
<text x="23.1" y="53.7">EMMC_RSTn</text>
<text x="23.1" y="50.4">EMMC_DATA_STROBE</text>
<text x="38.2" y="53.7">/ FSPI_D2</text>
<text x="38.2" y="50.4">/ FSPI_CS1n</text>
<text x="48.3" y="53.7">/ FLASH_WPn</text>
<text x="48.3" y="50.4">/ FLASH_CLE</text>
<text x="60" y="50.4">/</text>
<text x="60" y="53.7">/</text>
<text x="39.9" y="58.8">FSPI_D1</text>
<text x="39.9" y="57.1">FSPI_D0</text>
<text x="39.9" y="55.4">FSPI_CLK</text>
<text x="48.3" y="57.1">/ FLASH_RDY</text>
<text x="48.3" y="58.8">/ FLASH_RDn</text>
<text x="48.3" y="55.4">/ FLASH_ALE</text>
<text x="60" y="55.4">/</text>
<text x="60" y="57.1">/</text>
<text x="60" y="58.8">/</text>
<text x="39.9" y="62.1">FSPI_D3</text>
<text x="39.9" y="60.5">FSPI_CS0n</text>
<text x="48.3" y="60.5">/ FLASH_CS0n</text>
<text x="48.3" y="62.1">/ FLASH_CS1n</text>
<text x="60" y="60.5">/</text>
<text x="60" y="62.1">/</text>
<text x="22.3" y="157.7">SDMMC0_D0</text>
<text x="22.3" y="161.1">SDMMC0_D2</text>
<text x="22.3" y="159.4">SDMMC0_D1</text>
<text x="32.3" y="161.1">/ ARMJTAG_TCK</text>
<text x="32.3" y="159.4">/ UART2_RX_M1</text>
<text x="32.3" y="157.7">/ UART2_TX_M1</text>
<text x="44.1" y="157.7">/ UART6_TX_M1</text>
<text x="44.1" y="161.1">/ UART5_CTSn_M0</text>
<text x="44.1" y="159.4">/ UART6_RX_M1</text>
<text x="57.5" y="159.4">/ PWM9_M1</text>
<text x="57.5" y="157.7">/ PWM8_M1</text>
<text x="69.2" y="161.1">/</text>
<text x="69.2" y="157.7">/</text>
<text x="69.2" y="159.4">/</text>
<text x="22.3" y="166.1">SDMMC0_CMD</text>
<text x="22.3" y="162.7">SDMMC0_D3</text>
<text x="32.3" y="166.1">/ PWM10_M1</text>
<text x="32.3" y="162.7">/ ARMJTAG_TMS</text>
<text x="44.1" y="166.1">/ UART5_RX_M0</text>
<text x="44.1" y="162.7">/ UART5_RTSn_M0</text>
<text x="57.5" y="166.1">/ CAN0_TX_M1</text>
<text x="69.2" y="162.7">/</text>
<text x="69.2" y="166.1">/</text>
<text x="22.3" y="169.4">SDMMC0_CLK</text>
<text x="32.3" y="169.4">/ TEST_CLKOUT</text>
<text x="44.1" y="169.4">/ UART5_TX_M0</text>
<text x="57.5" y="169.4">/ CAN0_RX_M1</text>
<text x="69.2" y="169.4">/</text>
</g>
<g font-size="1.2">
<text x="35.4" y="7.5">5</text>
<text x="90.1" y="7.5">4</text>
<text x="144.9" y="7.5">3</text>
<text x="199.6" y="7.5">2</text>
<text x="254.4" y="7.5">1</text>
<text x="6.8" y="33.1">D</text>
<text x="282.2" y="33.1">D</text>
<text x="6.8" y="81.2">C</text>
<text x="282.2" y="81.2">C</text>
<text x="6.8" y="129.4">B</text>
<text x="282.2" y="129.4">B</text>
<text x="6.8" y="177.5">A</text>
<text x="282.2" y="177.5">A</text>
<text x="35.4" y="201.8">5</text>
<text x="90.1" y="201.8">4</text>
<text x="144.9" y="201.8">3</text>
<text x="199.6" y="201.8">2</text>
<text x="254.4" y="201.8">1</text>
</g>
<g font-size="1.1" fill="#00f">
<text x="230.8" y="55.9">eMMC</text>
<text x="230.8" y="58.1">FBGA153,2021.06</text>
</g>
<g font-size="1.1">
<text x="155.6" y="65.1">For eMMC or Nand Flash:</text>
<text x="155.6" y="66.2">If eMMC_D0/FLASH_D0=0V at after power on and reset,</text>
<text x="155.6" y="67.4">then system will enter into Maskrom mode.</text>
<text x="101.1" y="97.8">For SPI Flash:</text>
<text x="101.1" y="98.9">If FSPI_CLK=0V at after power on and reset,</text>
<text x="101.1" y="100">then system will enter into Maskrom mode.</text>
<text x="207.2" y="198.8">http://www.banana-pi.org</text>
</g>
</svg>
